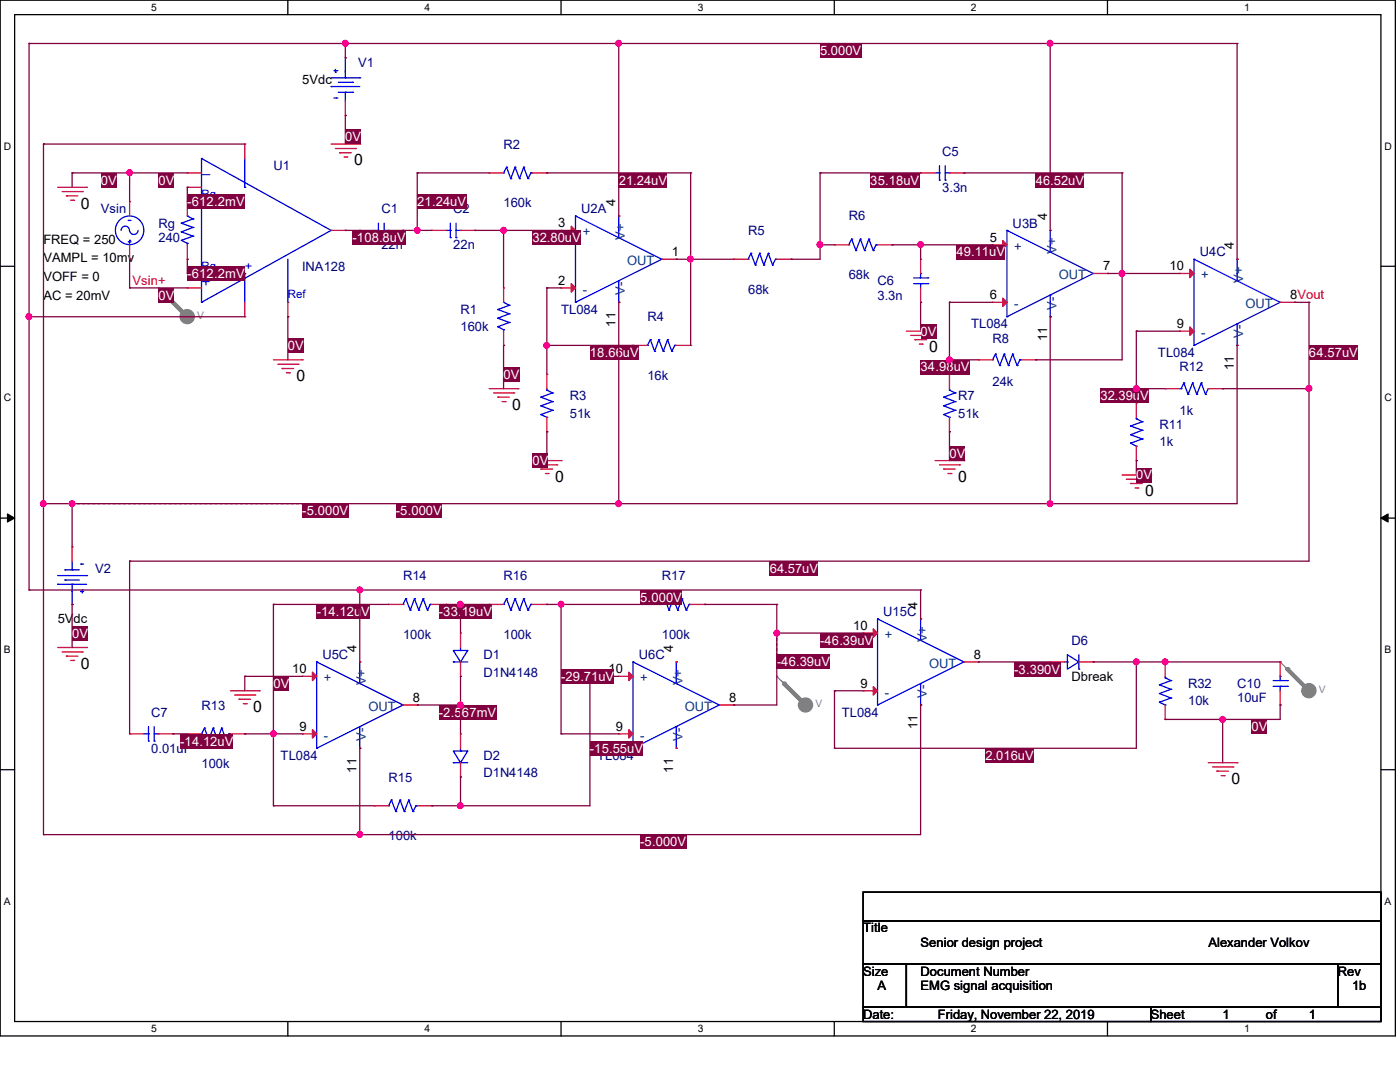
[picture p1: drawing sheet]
<svg xmlns="http://www.w3.org/2000/svg" width="279mm" height="216mm" viewBox="0 0 279 216" stroke-linecap="round" stroke-linejoin="round" font-family="sans-serif">
<path d="M0 0h278.5v206.7h-278.5zM2.9 2.9h272.7v200.9h-272.7z" fill="none" stroke="#000" stroke-width=".25"/>
<g fill="#fff">
<path d="M30.2 .3h1.1v2.3h-1.1z"/>
<path d="M30.2 204.1h1.1v2.3h-1.1z"/>
</g>
<path d="M57.4 0v2.9M57.4 203.8v2.9" fill="none" stroke="#000" stroke-width=".25"/>
<g fill="#fff">
<path d="M84.7 .3h1.1v2.3h-1.1z"/>
<path d="M84.7 204.1h1.1v2.3h-1.1z"/>
</g>
<path d="M112 0v2.9M112 203.8v2.9" fill="none" stroke="#000" stroke-width=".25"/>
<g fill="#fff">
<path d="M139.2 .3h1.1v2.3h-1.1z"/>
<path d="M139.2 204.1h1.1v2.3h-1.1z"/>
</g>
<path d="M166.5 0v2.9M166.5 203.8v2.9" fill="none" stroke="#000" stroke-width=".25"/>
<g fill="#fff">
<path d="M193.8 .3h1.1v2.3h-1.1z"/>
<path d="M193.8 204.1h1.1v2.3h-1.1z"/>
</g>
<path d="M221 0v2.9M221 203.8v2.9" fill="none" stroke="#000" stroke-width=".25"/>
<g fill="#fff">
<path d="M248.3 .3h1.1v2.3h-1.1z"/>
<path d="M248.3 204.1h1.1v2.3h-1.1z"/>
<path d="M.8 28h1.4v2.3h-1.4z"/>
<path d="M276.3 28h1.4v2.3h-1.4z"/>
<path d="M.8 78.2h1.4v2.3h-1.4z"/>
<path d="M276.3 78.2h1.4v2.3h-1.4z"/>
</g>
<path d="M0 53.1h2.9M275.6 53.1h2.9" fill="none" stroke="#000" stroke-width=".25"/>
<g fill="#fff">
<path d="M.8 128.5h1.3v2.2h-1.3z"/>
<path d="M276.3 128.5h1.3v2.2h-1.3z"/>
</g>
<path d="M0 103.4h2.9M275.6 103.4h2.9" fill="none" stroke="#000" stroke-width=".25"/>
<path d="M1.5 102.5l1.4 .9-1.4 .8zM275.6 103.4l1.4-.9v1.7z" fill="#000" stroke="#000" stroke-width=".2"/>
<g fill="#fff">
<path d="M.8 178.7h1.3v2.2h-1.3z"/>
<path d="M276.3 178.7h1.3v2.2h-1.3z"/>
</g>
<path d="M0 153.6h2.9M275.6 153.6h2.9M172.3 178h103.3v5.7h-103.3zM172.3 183.7h103.3v8.7h-103.3zM172.3 192.4h8.6v8.6h-8.6zM180.9 192.4h86.1v8.6h-86.1zM267 192.4h8.6v8.6h-8.6zM172.3 201h57.4v2.8h-57.4zM229.7 201h45.9v2.8h-45.9z" fill="none" stroke="#000" stroke-width=".25"/>
<g fill="none" stroke="#f00" stroke-width=".25">
<path d="M11.5 37.4h5.8M12.4 38.2h4M13.3 39.1h.1M13.3 39.1h2.2M14.1 40h.6M14.7 40h.1M16.4 38.2h.1M17.3 37.4h.1M66.1 28.7h5.7M66.9 29.6h4.1M67.8 30.5h.1M67.8 30.5h2.3"/>
<path d="M68.7 31.3h.5M69.2 31.3h.1M71 29.6h.1M71.8 28.7h.1M54.6 71.8h5.7M55.5 72.7h4M56.3 73.5h.1M56.3 73.5h2.3M57.1 74.4h.6M57.7 74.4h.1M59.5 72.7h.1M60.3 71.8h.1"/>
<path d="M97.6 77.6h5.8M98.5 78.4h4M99.4 79.2h.1M99.4 79.2h2.2M102.5 78.4h.1M103.4 77.6h.1M180.9 66.1h5.7M181.7 66.9h4.1M182.6 67.8h.1M182.6 67.8h2.3M183.5 68.7h.5M184 68.7h.1"/>
<path d="M185.8 66.9h.1M186.6 66.1h.1M100.2 80.1h.6M100.8 80.1h.1M106.3 91.9h5.7M107.1 92.8h4M107.9 93.6h.1M107.9 93.6h2.4M108.8 94.5h.6M109.4 94.5h.1M111.1 92.8h.1M112 91.9h.1"/>
<path d="M186.6 91.9h5.8M187.5 92.8h4M188.3 93.6h.1M188.3 93.6h2.3M189.2 94.5h.6M189.8 94.5h.1M191.5 92.8h.1M192.4 91.9h.1M223.9 94.8h5.8M224.8 95.6h4M225.6 96.5h.1M225.6 96.5h2.4"/>
<path d="M226.5 97.4h.6M227.1 97.4h.1M228.8 95.6h.1M229.7 94.8h.1M11.5 129.2h5.8M12.4 130.1h4M13.3 130.9h.1M13.3 130.9h2.2M14.1 131.8h.6M14.7 131.8h.1M16.4 130.1h.1M17.3 129.2h.1"/>
<path d="M46 137.8h5.7M46.8 138.7h4M47.7 139.5h.1M47.7 139.5h2.3M50.8 138.7h.1M51.7 137.8h.1M48.6 140.4h.5M49.1 140.4h.1M241.1 152.2h5.8M242 153h4M242.9 153.9h.1M242.9 153.9h2.3"/>
<path d="M243.7 154.8h.6M244.3 154.8h.1M246 153h.1M246.9 152.2h.1"/>
</g>
<circle cx="160.8" cy="140.7" r="1.41" fill="#808080" stroke="#808080" stroke-width=".25"/>
<path d="M155 135h.1M155 135l5.8 5.7" fill="none" stroke="#808080" stroke-width=".25"/>
<path d="M156.5 136.4l4.3 4.3" fill="none" stroke="#808080" stroke-width=".85"/>
<circle cx="156.5" cy="136.4" r=".42" fill="#808080"/>
<circle cx="37.4" cy="63.2" r="1.41" fill="#808080" stroke="#808080" stroke-width=".25"/>
<path d="M31.6 57.4h.1M31.6 57.4l5.8 5.8" fill="none" stroke="#808080" stroke-width=".25"/>
<path d="M33.1 58.9l4.3 4.3" fill="none" stroke="#808080" stroke-width=".85"/>
<circle cx="33.1" cy="58.9" r=".42" fill="#808080"/>
<circle cx="261.2" cy="137.8" r="1.41" fill="#808080" stroke="#808080" stroke-width=".25"/>
<path d="M255.5 132.1h.1M255.5 132.1l5.7 5.7" fill="none" stroke="#808080" stroke-width=".25"/>
<path d="M256.9 133.5l4.3 4.3" fill="none" stroke="#808080" stroke-width=".85"/>
<circle cx="256.9" cy="133.5" r=".42" fill="#808080"/>
<g fill="none" stroke="#00f" stroke-width=".25">
<path d="M66.1 17.3h.1M66.1 17.3h5.7M66.1 15.5h5.7M66.6 14.1h.6M66.6 19.6h.6M66.9 14.4h.1M66.9 13.8v.6M67.2 14.1h.1M67.2 19.6h.1M67.5 16.4h2.9M67.5 18.4h2.9M68.9 15.5h.1"/>
<path d="M68.9 18.4h.1M68.9 11.5h.1M68.9 11.5v4M68.9 18.4v1.8M70.4 16.4h.1M70.4 18.4h.1M71.8 15.5h.1M40.2 31.6h.1M40.2 31.6v28.7M40.2 31.6l25.9 14.4M48.9 37.4h.1M48.9 31.6v5.8"/>
<path d="M100.5 34.5h.1M101.1 33.4h.1M101.1 33.4l.8 2.2M101.1 33.4l-.6 1.1M101.9 35.6h.1M102.8 33.4h.1M102.8 33.4l.9 2.2M102.8 33.4l-.9 2.2M103.7 35.6h.1M104.5 33.4h.1M104.5 33.4l.9 2.2M104.5 33.4l-.8 2.2"/>
<path d="M105.4 35.6h.1M106 34.5h.1M106 34.5l-.6 1.1M106 34.5h.3M186.6 34.5h.9M187.5 35.9h.1M187.5 34.5h.1M187.5 33.1v2.8M188.6 35.9h.1M188.6 34.5h.9M188.6 33.1v2.8M189.5 34.5h.1"/>
<path d="M25.6 44h.1M25.6 48.3h.1M25.6 44h.6M25.6 48.3h.6M25.9 48h.1M25.9 48v.6M27.6 46a.87 .87 0 0 1-.9 .8 .87 .87 0 0 1-.9-.8 .83 .83 0 0 0-.8-.9 .83 .83 0 0 0-.8 .9M36.2 48h.1M36.2 46.3h.1M36.2 44.5h.1M36.2 48l1.2 .6M36.2 46.3l2.3 .8"/>
<path d="M36.2 44.5l2.3 .9M37.4 43.1h.1M37.4 48.6h.1M37.4 43.1l1.1 .6M37.4 48.6v.3M38.5 47.1h.1M38.5 45.4h.1M38.5 43.7h.1M38.5 47.1l-2.3 .9M38.5 45.4l-2.3 .9M38.5 43.7l-2.3 .8M48.9 54.6h.1"/>
<path d="M48.9 54.6v5.7M57.4 51.7v8.6M66.1 46h.1M66.1 46l-25.9 14.3M74.7 46h.8M75.5 47.4h.1M75.5 46h.1M75.5 44.5v2.9M76.7 47.4h.1M76.7 46h.9M76.7 44.5v2.9M77.6 46h.1"/>
<path d="M89 46h.9M89.9 47.4h.1M89.9 46h.1M89.9 44.5v2.9M91 47.4h.1M91 44.5v2.9M91 46h.9M91.9 46h.1M114.9 43.1h.1M114.9 43.1l17.2 8.6M114.9 43.1v17.2M123.5 47.4h.1"/>
<path d="M123.5 56h.1M123.5 43.1h.1M123.5 43.1v4.3M123.5 56v4.3M132.1 51.7h.1M132.1 51.7l-17.2 8.6M149.3 51.7h.1M149.9 50.5h.1M149.9 50.5l.8 2.4M149.9 50.5l-.6 1.2M150.7 52.9h.1M151.6 50.5h.1"/>
<path d="M151.6 50.5l.8 2.4M151.6 50.5l-.9 2.4M152.4 52.9h.1M153.3 50.5h.1M153.3 50.5l.9 2.4M153.3 50.5l-.9 2.4M154.2 52.9h.1M154.8 51.7h.1M154.8 51.7l-.6 1.2M154.8 51.7h.2M169.4 48.9h.1M170 47.7h.1"/>
<path d="M170 47.7l.8 2.3M170 47.7l-.6 1.2M170.8 50h.1M171.7 47.7h.1M171.7 47.7l.9 2.3M171.7 47.7l-.9 2.3M172.6 50h.1M173.4 47.7h.1M173.4 47.7l.9 2.3M173.4 47.7l-.8 2.3M174.3 50h.1M174.8 48.9h.1"/>
<path d="M174.8 48.9l-.5 1.1M174.8 48.9h.3M182.3 56.6h2.9M182.3 55.5h2.9M183.7 54.6h.1M183.7 56.6h.1M183.7 54.6v.9M183.7 56.6v.8M185.2 56.6h.1M185.2 55.5h.1M201 46h.1M201 46l17.2 8.6"/>
<path d="M201 46v17.2M209.6 50.3h.1M209.6 58.9h.1M209.6 46h.1M209.6 46v4.3M209.6 58.9v4.3M218.2 54.6h.1M218.2 54.6l-17.2 8.6M238.3 51.7h.1M238.3 51.7l17.2 8.6M238.3 51.7v17.2M246.9 56h.1"/>
<path d="M246.9 51.7h.1M246.9 51.7v4.3M40.2 60.3h.1M57.4 60.3h.1M99.4 65.2h.1M99.4 63.5h.1M99.4 61.8h.1M99.4 65.2l1.1 .6M99.4 63.5l2.2 .8M99.4 61.8l2.2 .8M100.5 60.3h.1M100.5 65.8h.1"/>
<path d="M100.5 60.3l1.1 .6M100.5 65.8v.3M101.6 64.3h.1M101.6 62.6h.1M101.6 60.9h.1M101.6 64.3l-2.2 .9M101.6 62.6l-2.2 .9M101.6 60.9l-2.2 .9M107.9 79.2h.1M107.9 79.2l2.4 .9M109.1 77.9h.1M109.1 77.9l1.2 .5"/>
<path d="M109.1 77.6v.3M110.3 78.4h.1M110.3 78.4l-2.4 .8M114.9 60.3h.1M123.5 60.3h.1M129.2 68.9h.1M129.8 67.8h.1M129.8 67.8l.8 2.3M129.8 67.8l-.6 1.1M130.6 70.1h.1M131.5 67.8h.1M131.5 67.8l.9 2.3"/>
<path d="M131.5 67.8l-.9 2.3M132.4 70.1h.1M133.2 67.8h.1M133.2 67.8l.9 2.3M133.2 67.8l-.8 2.3M134.1 70.1h.1M134.7 68.9h.1M134.7 68.9l-.6 1.2M134.7 68.9h.3M188.3 79.2h.1M188.3 79.2l2.3 .9M189.5 77.9h.1"/>
<path d="M189.5 77.9l1.1 .5M189.5 77.6v.3M190.6 78.4h.1M190.6 78.4l-2.3 .8M198.1 71.8h.1M198.7 70.7h.1M198.7 70.7l.8 2.2M198.7 70.7l-.6 1.1M199.5 72.9h.1M200.4 70.7h.1M200.4 70.7l.9 2.2M200.4 70.7l-.9 2.2"/>
<path d="M201 63.2h.1M201.3 72.9h.1M202.1 70.7h.1M202.1 70.7l.9 2.2M202.1 70.7l-.8 2.2M203 72.9h.1M203.5 71.8h.1M203.5 71.8l-.5 1.1M203.5 71.8h.3M209.6 63.2h.1M235.4 77.6h.3M235.7 77.6h.1"/>
<path d="M236.3 76.4h.1M236.3 76.4l-.6 1.2M236.3 76.4l.8 2.3M237.1 78.7h.1M238 76.4h.1M238 76.4l-.9 2.3M238 76.4l.8 2.3M238.3 68.9h.1M238.8 78.7h.1M239.7 76.4h.1M239.7 76.4l-.9 2.3M239.7 76.4l.9 2.3"/>
<path d="M240.6 78.7h.1M241.1 77.6h.1M241.1 77.6l-.5 1.1M246.9 64.6h.1M246.9 68.9h.1M246.9 64.6v4.3M255.5 60.3h.1M255.5 60.3l-17.2 8.6M107.9 81h.1M107.9 82.7h.1M107.9 81l2.4 .9M107.9 82.7l1.2 .6"/>
<path d="M109.1 83.3h.1M110.3 80.1h.1M110.3 81.9h.1M110.3 80.1l-2.4 .9M110.3 81.9l-2.4 .8M188.3 81h.1M188.3 82.7h.1M188.3 81l2.3 .9M188.3 82.7l1.2 .6M189.5 83.3h.1M190.6 80.1h.1M190.6 81.9h.1"/>
<path d="M190.6 80.1l-2.3 .9M190.6 81.9l-2.3 .8M225.6 85h.1M225.6 86.7h.1M225.6 88.4h.1M225.6 85l2.4 .9M225.6 86.7l2.4 .9M225.6 88.4l1.2 .6M226.8 89h.1M226.8 83.6h.1M226.8 83.6l1.2 .6M226.8 83.3v.3"/>
<path d="M228 84.2h.1M228 85.9h.1M228 87.6h.1M228 84.2l-2.4 .8M228 85.9l-2.4 .8M228 87.6l-2.4 .8M11.5 116.6h.1M11.5 114.9h5.8M11.5 116.6h5.8M13 115.7h.1M13 113.7h.1M13 115.7h2.8"/>
<path d="M13 113.7h2.8M14.4 116.6h.1M14.4 113.7h.1M14.4 112v1.7M14.4 116.6v4M16.1 118h.1M16.1 112.6h.1M16.1 118h.6M16.1 112.6h.6M16.4 117.7h.1M16.4 117.7v.6M17.3 114.9h.1"/>
<path d="M81 119.5h.1M81 119.5l.9 2.3M81 119.5l-.6 1.1M82.7 119.5h.1M82.7 119.5l.9 2.3M82.7 119.5l-.8 2.3M84.5 119.5h.1M84.5 119.5l.8 2.3M84.5 119.5l-.9 2.3M101.1 119.5h.1M101.1 119.5l.8 2.3M101.1 119.5l-.6 1.1"/>
<path d="M102.8 119.5h.1M102.8 119.5l.9 2.3M102.8 119.5l-.9 2.3M104.5 119.5h.1M104.5 119.5l.9 2.3M104.5 119.5l-.8 2.3M132.7 119.5h.1M132.7 119.5l.8 2.3M132.7 119.5l-.6 1.1M134.4 119.5h.1M134.4 119.5l.9 2.3M134.4 119.5l-.9 2.3"/>
<path d="M136.1 119.5h.1M136.1 119.5l.8 2.3M136.1 119.5l-.8 2.3M14.4 120.6h.1M63.2 132.1h.1M63.2 132.1l17.2 8.6M63.2 132.1v17.2M71.8 136.4h.1M71.8 132.1h.1M71.8 132.1v4.3M80.4 120.6h.1M81.9 121.8h.1"/>
<path d="M83.6 121.8h.1M85.3 121.8h.1M85.9 120.6h.1M85.9 120.6l-.6 1.2M85.9 120.6h.2M90.5 129.8h2.8l-1.4 2.3zM90.5 132.1h.1M90.5 132.1h2.8M91.9 129.8h.1M91.9 129.2v.6M100.5 120.6h.1M101.9 121.8h.1"/>
<path d="M103.7 121.8h.1M105.4 121.8h.1M106 120.6h.1M106 120.6h.3M106 120.6l-.6 1.2M126.3 132.1h.1M126.3 132.1l17.3 8.6M126.3 132.1v17.2M132.1 120.6h.1M133.5 121.8h.1M135 136.4h.1M135 132.1h.1"/>
<path d="M135 132.1v4.3M135.3 121.8h.1M136.9 121.8h.1M137.5 120.6h.1M137.5 120.6h.3M137.5 120.6l-.6 1.2M175.1 123.5h.1M175.1 123.5l17.3 8.6M175.1 123.5v17.2M183.7 127.8h.1M183.7 136.4h.1M183.7 123.5h.1"/>
<path d="M183.7 123.5v4.3M183.7 136.4v4.3M192.4 132.1h.1M192.4 132.1l-17.3 8.6M212.4 132.1h.6M213 130.6l2.3 1.5-2.3 1.4zM213 132.1h.1M215.3 133.5h.1M215.3 130.6v2.9M231.4 136.7h.1M231.4 138.4h.1M231.4 136.7l2.3 .8"/>
<path d="M231.4 138.4l2.3 .9M232.5 135.3h.1M232.5 135.3l1.2 .5M232.5 135v.3M233.7 135.8h.1M233.7 137.5h.1M233.7 139.3h.1M233.7 135.8l-2.3 .9M233.7 137.5l-2.3 .9M233.7 139.3l-2.3 .8M254.1 136.9h2.8M254.1 135.8h2.8"/>
<path d="M255.5 135h.1M255.5 136.9h.1M255.5 135v.8M255.5 136.9v.9M256.9 136.9h.1M256.9 135.8h.1M28.7 146.4h.9M29.6 147.9h.1M29.6 146.4h.1M29.6 145v2.9M30.8 147.9h.1M30.8 145v2.9"/>
<path d="M30.8 146.4h.8M31.6 146.4h.1M40.2 146.4h.1M40.8 145.3h.1M40.8 145.3l.9 2.3M40.8 145.3l-.6 1.1M41.7 147.6h.1M42.5 145.3h.1M42.5 145.3l.9 2.3M42.5 145.3l-.8 2.3M43.4 147.6h.1M44.2 145.3h.1"/>
<path d="M44.2 145.3l.9 2.3M44.2 145.3l-.8 2.3M45.1 147.6h.1M45.7 146.4h.1M45.7 146.4h.3M45.7 146.4l-.6 1.2M63.2 149.3h.1M71.8 145h.1M71.8 149.3h.1M71.8 145v4.3M78.1 159.6h.1M78.1 159.6l.9 2.3"/>
<path d="M78.1 159.6l-.5 1.2M79.8 159.6h.1M79.8 159.6l.9 2.3M79.8 159.6l-.8 2.3M80.4 140.7h.1M80.4 140.7l-17.2 8.6M81.6 159.6h.1M81.6 159.6l.8 2.3M81.6 159.6l-.9 2.3M90.5 149.9h2.8l-1.4 2.3zM90.5 152.2h.1M90.5 152.2h2.8"/>
<path d="M91.9 149.9h.1M91.9 149.3v.6M126.3 149.3h.1M135 145h.1M135 149.3h.1M135 145v4.3M143.6 140.7h.1M143.6 140.7l-17.3 8.6M175.1 140.7h.1M183.7 140.7h.1M231.4 140.1h.1M231.4 140.1l1.1 .6"/>
<path d="M232.5 140.7h.1M77.6 160.8h.1M79 161.9h.1M80.7 161.9h.1M82.4 161.9h.1M83 160.8h.1M83 160.8l-.6 1.1M83 160.8h.3"/>
<circle cx="25.9" cy="45.9" r="2.85"/>
</g>
<g fill="none" stroke="#f00" stroke-width=".25">
<path d="M68.9 11.5h.1M37.4 34.5h.1M37.4 37.4h.1M37.4 34.5h2.8M37.4 37.4h2.8M48.9 28.7h.1M48.9 28.7v2.9M68.9 23h.1M68.9 20.2v2.8M97.6 34.5h.1M97.6 34.5h2.9M106.3 34.5h2.8"/>
<path d="M109.1 34.5h.1M183.7 34.5h.1M183.7 34.5h2.9M189.5 34.5h2.9M192.4 34.5h.1M25.9 51.7h.1M25.9 40.2h.1M25.9 40.2v2.9M25.9 48.9v2.8M37.4 40.2h.1M37.4 51.7h.1M37.4 57.4h.1"/>
<path d="M37.4 54.6h.1M37.4 54.6h2.8M37.4 40.2v2.9M37.4 48.9v2.8M37.4 57.4h2.8M66.1 46h2.8M68.9 46h.1M71.8 46h.1M71.8 46h2.9M77.6 46h2.8M80.4 46h.1M86.1 46h.1"/>
<path d="M86.1 46h2.9M91.9 46h2.9M94.8 46h.1M100.5 57.4h.1M100.5 57.4v2.9M112 46h.1M112 57.4h.1M112 46h2.9M112 57.4h2.9M123.5 43.1h.1M132.1 51.7h2.9M135 51.7h.1"/>
<path d="M146.4 51.7h.1M146.4 51.7h2.9M155 51.7h2.9M157.9 51.7h.1M166.5 48.9h.1M166.5 48.9h2.9M175.1 48.9h2.9M178 48.9h.1M183.7 51.7h.1M183.7 51.7v2.9M183.7 57.4v2.9M198.1 48.9h.1"/>
<path d="M198.1 48.9h2.9M209.6 46h.1M218.2 54.6h2.9M221.1 54.6h.1M235.4 54.6h.1M235.4 54.6h2.9M246.9 51.7h.1M48.9 63.2h.1M48.9 60.3v2.9M57.4 63.2h.1M57.4 60.3v2.9M100.5 68.9h.1"/>
<path d="M100.5 66.1v2.8M109.1 74.7h.1M109.1 74.7v2.9M123.5 60.3h.1M126.3 68.9h.1M126.3 68.9h2.9M135 68.9h2.8M137.8 68.9h.1M183.7 60.3h.1M189.5 74.7h.1M189.5 74.7v2.9M195.2 71.8h.1"/>
<path d="M195.2 71.8h2.9M198.1 60.3h.1M198.1 60.3h2.9M203.8 71.8h2.9M206.7 71.8h.1M209.6 63.2h.1M232.5 77.6h.1M232.5 77.6h2.9M235.4 66.1h.1M235.4 66.1h2.9M241.1 77.6h2.9M244 77.6h.1"/>
<path d="M246.9 68.9h.1M255.5 60.3h2.9M258.4 60.3h.1M109.1 86.1h.1M109.1 83.3v2.8M189.5 86.1h.1M189.5 83.3v2.8M226.8 91.9h.1M226.8 80.4h.1M226.8 80.4v2.9M226.8 89v2.9M14.4 109.1h.1"/>
<path d="M14.4 109.1v2.9M14.4 120.6h.1M60.3 135h.1M60.3 135h2.9M71.8 132.1h.1M77.6 120.6h.1M77.6 120.6h2.8M86.1 120.6h2.9M89 120.6h.1M91.9 126.3h.1M91.9 135h.1M91.9 126.3v2.9"/>
<path d="M91.9 132.1v2.9M97.6 120.6h.1M97.6 120.6h2.9M106.3 120.6h2.8M109.1 120.6h.1M123.5 135h.1M123.5 135h2.8M129.2 120.6h.1M129.2 120.6h2.9M135 132.1h.1M137.8 120.6h2.9M140.7 120.6h.1"/>
<path d="M172.3 126.3h.1M172.3 137.8h.1M172.3 126.3h2.8M172.3 137.8h2.8M183.7 123.5h.1M192.4 132.1h2.8M195.2 132.1h.1M209.6 132.1h.1M209.6 132.1h2.8M215.3 132.1h2.9M218.2 132.1h.1M232.5 132.1h.1"/>
<path d="M232.5 132.1v2.9M255.5 132.1h.1M255.5 132.1v2.9M255.5 137.8v2.9M25.9 146.4h.1M25.9 146.4h2.8M31.6 146.4h2.9M34.5 146.4h.1M37.4 146.4h.1M37.4 146.4h2.8M46 146.4h2.9M48.9 146.4h.1"/>
<path d="M60.3 146.4h.1M60.3 146.4h2.9M71.8 149.3h.1M80.4 140.7h2.9M83.3 140.7h.1M91.9 146.4h.1M91.9 155h.1M91.9 146.4v2.9M91.9 152.2v2.8M123.5 146.4h.1M123.5 146.4h2.8M135 149.3h.1"/>
<path d="M143.6 140.7h2.8M146.4 140.7h.1M183.7 140.7h.1M232.5 143.6h.1M232.5 140.7v2.9M255.5 140.7h.1M74.7 160.8h.1M74.7 160.8h2.9M83.3 160.8h2.8M86.1 160.8h.1"/>
</g>
<g fill="#f00" stroke="#f00" stroke-width=".25">
<path d="M174.3 125.5l.8 .8-.8 .9z"/>
<path d="M174.3 137l.8 .8-.8 .9z"/>
<path d="M200.1 48l.9 .9-.9 .8z"/>
<path d="M200.1 59.5l.9 .8-.9 .9z"/>
<path d="M125.5 134.1l.8 .9-.8 .8z"/>
<path d="M125.5 145.6l.8 .8-.8 .9z"/>
<path d="M237.4 53.7l.9 .9-.9 .8z"/>
<path d="M237.4 65.2l.9 .9-.9 .8z"/>
<path d="M114 45.1l.9 .9-.9 .8z"/>
<path d="M114 56.6l.9 .8-.9 .9z"/>
<path d="M62.4 134.1l.8 .9-.8 .8z"/>
<path d="M62.4 145.6l.8 .8-.8 .9z"/>
</g>
<path d="M83.3 34.5h.1M83.3 34.5v11.5h-2.9M83.3 34.5h14.3M80.4 46h.1M94.8 46h.1M94.8 46h5.7" fill="none" stroke="#800040" stroke-width=".25"/>
<circle cx="83.3" cy="46" r=".56" fill="#f0f" stroke="#f0f" stroke-width=".25"/>
<g fill="#800040">
<path d="M83.3 38.8h3.7v2.9h-3.7z"/>
<path d="M87 38.8h6v2.9h-6z"/>
</g>
<path d="M163.7 34.5h.1M163.7 34.5v14.4M163.7 34.5h20M83.3 46h.1M83.3 46h2.8M157.9 51.7h.1M157.9 51.7h5.8M178 48.9h.1M178 48.9h5.7" fill="none" stroke="#800040" stroke-width=".25"/>
<circle cx="183.7" cy="48.8" r=".56" fill="#f0f" stroke="#f0f" stroke-width=".25"/>
<g fill="#800040">
<path d="M173.7 34.5h3.7v2.9h-3.7z"/>
<path d="M177.4 34.5h6.1v2.9h-6.1z"/>
</g>
<path d="M163.7 48.9h.1M163.7 48.9h2.8M221.1 54.6h.1M221.1 54.6h2.8M223.9 54.6h.1M223.9 54.6v17.2M189.5 60.3h.1M189.5 71.8h.1M189.5 60.3h8.6M189.5 60.3v11.5M189.5 71.8h5.7" fill="none" stroke="#800040" stroke-width=".25"/>
<circle cx="189.5" cy="71.8" r=".56" fill="#f0f" stroke="#f0f" stroke-width=".25"/>
<g fill="#800040">
<path d="M183.7 71.8h3.8v2.9h-3.8z"/>
<path d="M187.5 71.8h6v2.9h-6z"/>
</g>
<path d="M109.1 34.5h.1M109.1 34.5h28.7M189.5 71.8h.1M189.5 71.8v2.9" fill="none" stroke="#800040" stroke-width=".25"/>
<path d="M123.5 34.5h9.6v2.9h-9.6z" fill="#800040"/>
<path d="M137.8 34.5h.1M137.8 34.5v34.4M109.1 57.4h.1M109.1 57.4v11.5M135 51.7h.1M135 51.7h2.8M137.8 51.7h.1M109.1 68.9h.1M109.1 68.9h17.2" fill="none" stroke="#800040" stroke-width=".25"/>
<g fill="#800040">
<path d="M117.7 68.9h3.8v2.9h-3.8z"/>
<path d="M121.5 68.9h6v2.9h-6z"/>
</g>
<path d="M100.5 46h.1M100.5 46v11.4M100.5 46h11.5M109.1 68.9h.1M109.1 68.9v5.8" fill="none" stroke="#800040" stroke-width=".25"/>
<g fill="#f0f" stroke="#f0f" stroke-width=".25">
<circle cx="109.1" cy="68.9" r=".56"/>
<circle cx="100.5" cy="46" r=".56"/>
</g>
<path d="M106.3 46h9.6v2.9h-9.6z" fill="#800040"/>
<path d="M192.4 34.5h.1M192.4 34.5h31.5" fill="none" stroke="#800040" stroke-width=".25"/>
<path d="M206.7 34.5h9.7v2.9h-9.7z" fill="#800040"/>
<path d="M223.9 34.5h.1M223.9 34.5v20.1M183.7 48.9h.1M183.7 48.9v2.8M183.7 48.9h14.4" fill="none" stroke="#800040" stroke-width=".25"/>
<circle cx="223.9" cy="54.6" r=".56" fill="#f0f" stroke="#f0f" stroke-width=".25"/>
<path d="M190.9 48.9h9.7v2.8h-9.7z" fill="#800040"/>
<path d="M183.7 60.3h.1M183.7 60.3v5.8" fill="none" stroke="#800040" stroke-width=".25"/>
<path d="M183.7 64.6h3.2v2.9h-3.2z" fill="#800040"/>
<path d="M261.2 60.3h.1M261.2 60.3v17.3" fill="none" stroke="#800040" stroke-width=".25"/>
<g fill="#800040">
<path d="M261.2 68.9h3.8v2.9h-3.8z"/>
<path d="M265 68.9h6v2.9h-6z"/>
</g>
<path d="M226.8 77.6h.1M226.8 77.6h5.7" fill="none" stroke="#800040" stroke-width=".25"/>
<path d="M219.6 77.6h9.7v2.8h-9.7z" fill="#800040"/>
<path d="M226.8 66.1h.1M226.8 66.1h8.6M226.8 66.1v11.5M109.1 86.1h.1M109.1 86.1v5.8" fill="none" stroke="#800040" stroke-width=".25"/>
<path d="M106.3 90.5h3.1v2.8h-3.1z" fill="#800040"/>
<path d="M100.5 68.9h.1M100.5 68.9v8.7" fill="none" stroke="#800040" stroke-width=".25"/>
<path d="M100.5 73.2h3.2v2.9h-3.2z" fill="#800040"/>
<path d="M189.5 86.1h.1M189.5 86.1v5.8" fill="none" stroke="#800040" stroke-width=".25"/>
<path d="M189.5 89h3.2v2.9h-3.2z" fill="#800040"/>
<path d="M226.8 91.9h.1M226.8 91.9v2.9" fill="none" stroke="#800040" stroke-width=".25"/>
<path d="M226.8 93.3h3.2v2.9h-3.2z" fill="#800040"/>
<path d="M68.9 46h.1M68.9 46h2.9" fill="none" stroke="#800040" stroke-width=".25"/>
<g fill="#800040">
<path d="M70.4 46h3.8v2.9h-3.8z"/>
<path d="M74.2 46h6.8v2.9h-6.8z"/>
</g>
<path d="M5.8 8.7h.1M5.8 8.7h63.1M123.5 8.7h.1M123.5 8.7h86.1M123.5 8.7v34.4" fill="none" stroke="#800040" stroke-width=".25"/>
<g fill="#f0f" stroke="#f0f" stroke-width=".25">
<circle cx="209.5" cy="8.6" r=".56"/>
<circle cx="123.4" cy="8.6" r=".56"/>
</g>
<path d="M163.7 8.7h8.2v2.9h-8.2z" fill="#800040"/>
<path d="M209.6 8.7h.1M209.6 8.7v37.3M209.6 8.7h37.3M246.9 8.7h.1M246.9 8.7v43M8.7 100.5h.1M8.7 100.5h5.7" fill="none" stroke="#800040" stroke-width=".25"/>
<g fill="#800040">
<path d="M60.3 100.5h3.2v2.9h-3.2z"/>
<path d="M63.5 100.5h6v2.9h-6z"/>
</g>
<path d="M14.4 100.5h45.9M60.3 100.5h.1" fill="none" stroke="#800040" stroke-width=".25" stroke-dasharray=".5"/>
<g fill="none" stroke="#800040" stroke-width=".25">
<path d="M68.9 8.7h.1M68.9 8.7v2.8M68.9 8.7h54.6M68.9 23h.1M68.9 23v5.7M109.1 57.4h.1M109.1 57.4h2.9M137.8 51.7h.1M137.8 51.7h8.6M223.9 54.6h.1M223.9 54.6h11.5M123.5 60.3h.1"/>
<path d="M123.5 60.3v40.2M206.7 71.8h.1M206.7 71.8h17.2M226.8 77.6h.1M226.8 77.6v2.8M244 77.6h.1M244 77.6h17.2M246.9 68.9h.1M246.9 68.9v31.6M258.4 60.3h.1M258.4 60.3h2.8M123.5 100.5h.1"/>
<path d="M123.5 100.5h86.1"/>
</g>
<g fill="#f0f" stroke="#f0f" stroke-width=".25">
<circle cx="209.5" cy="100.5" r=".56"/>
<circle cx="123.4" cy="100.5" r=".56"/>
<circle cx="137.8" cy="51.7" r=".56"/>
<circle cx="226.8" cy="77.5" r=".56"/>
<circle cx="68.9" cy="8.6" r=".56"/>
</g>
<path d="M68.9 25.9h3.2v2.8h-3.2z" fill="#800040"/>
<path d="M37.4 37.4h.1M37.4 37.4v2.8" fill="none" stroke="#800040" stroke-width=".25"/>
<g fill="#800040">
<path d="M37.4 38.8h7.6v2.9h-7.6z"/>
<path d="M45 38.8h3.9v2.9h-3.9z"/>
</g>
<path d="M37.4 51.7h.1M37.4 51.7v2.9" fill="none" stroke="#800040" stroke-width=".25"/>
<g fill="#800040">
<path d="M37.4 53.2h7.6v2.8h-7.6z"/>
<path d="M45 53.2h3.9v2.8h-3.9z"/>
</g>
<path d="M25.9 34.5h.1M25.9 34.5v5.7M25.9 34.5h11.5" fill="none" stroke="#800040" stroke-width=".25"/>
<circle cx="25.9" cy="34.5" r=".56" fill="#f0f" stroke="#f0f" stroke-width=".25"/>
<path d="M31.6 34.5h3.2v2.9h-3.2z" fill="#800040"/>
<path d="M25.9 51.7h.1M25.9 57.4h.1M25.9 51.7v5.7M25.9 57.4h11.5" fill="none" stroke="#800040" stroke-width=".25"/>
<path d="M31.6 57.4h3.2v2.9h-3.2z" fill="#800040"/>
<path d="M5.8 8.7h.1M5.8 8.7v54.5M8.7 28.7h.1M8.7 28.7h40.2M8.7 28.7v71.8M14.4 34.5h.1M14.4 34.5h11.5M5.8 63.2h.1M5.8 63.2h43.1" fill="none" stroke="#800040" stroke-width=".25"/>
<path d="M20.2 34.5h3.1v2.9h-3.1z" fill="#800040"/>
<path d="M14.4 34.5h.1M14.4 34.5v2.9M57.4 63.2h.1M57.4 63.2v8.6M209.6 63.2h.1M209.6 63.2v37.3M209.6 100.5h.1M209.6 100.5h37.3" fill="none" stroke="#800040" stroke-width=".25"/>
<path d="M57.4 67.5h3.2v2.9h-3.2z" fill="#800040"/>
<path d="M163.7 48.9h.1M163.7 48.9v2.8M91.9 135h.1M91.9 135v5.7h-8.6M48.9 146.4h.1M48.9 146.4h5.7M83.3 140.7h.1" fill="none" stroke="#800040" stroke-width=".25"/>
<circle cx="163.6" cy="48.8" r=".56" fill="#f0f" stroke="#f0f" stroke-width=".25"/>
<g fill="#800040">
<path d="M87.6 140.7h7.6v2.9h-7.6z"/>
<path d="M95.2 140.7h3.9v2.9h-3.9z"/>
</g>
<path d="M89 120.6h.1M89 120.6h2.9M91.9 140.7h.1M91.9 140.7v5.7" fill="none" stroke="#800040" stroke-width=".25"/>
<circle cx="91.9" cy="140.7" r=".56" fill="#f0f" stroke="#f0f" stroke-width=".25"/>
<g fill="#800040">
<path d="M87.6 120.6h3.8v2.9h-3.8z"/>
<path d="M91.4 120.6h6.8v2.9h-6.8z"/>
</g>
<path d="M54.6 120.6h.1M54.6 120.6h23M91.9 120.6h.1M91.9 120.6v5.7M54.6 146.4h.1M54.6 146.4v14.4M54.6 146.4h5.7M91.9 155h.1M91.9 155v5.8h-5.8M54.6 160.8h.1M54.6 160.8h20.1M86.1 160.8h.1" fill="none" stroke="#800040" stroke-width=".25"/>
<g fill="#f0f" stroke="#f0f" stroke-width=".25">
<circle cx="91.9" cy="160.8" r=".56"/>
<circle cx="54.6" cy="146.4" r=".56"/>
</g>
<g fill="#800040">
<path d="M63.2 120.6h3.9v2.9h-3.9z"/>
<path d="M67.1 120.6h6.7v2.9h-6.7z"/>
</g>
<path d="M54.6 120.6h.1M54.6 120.6v25.8M117.7 135h.1M117.7 135v25.8h-25.8M91.9 160.8h.1" fill="none" stroke="#800040" stroke-width=".25"/>
<g fill="#800040">
<path d="M117.7 147.9h3.9v2.8h-3.9z"/>
<path d="M121.6 147.9h6.8v2.8h-6.8z"/>
</g>
<path d="M91.9 120.6h.1M91.9 120.6h5.7M109.1 120.6h.1M109.1 120.6h2.9M112 120.6h.1M112 120.6v25.8M117.7 135h.1M117.7 135h5.8" fill="none" stroke="#800040" stroke-width=".25"/>
<g fill="#f0f" stroke="#f0f" stroke-width=".25">
<circle cx="91.9" cy="120.6" r=".56"/>
<circle cx="112" cy="120.6" r=".56"/>
</g>
<g fill="#800040">
<path d="M112 133.5h3.8v2.9h-3.8z"/>
<path d="M115.8 133.5h6.8v2.9h-6.8z"/>
</g>
<path d="M112 120.6h.1M112 120.6h17.2M140.7 120.6h.1M140.7 120.6h14.3M155 120.6h.1M155 120.6v5.7M112 146.4h.1M112 146.4h11.5" fill="none" stroke="#800040" stroke-width=".25"/>
<g fill="#800040">
<path d="M155 130.6h3.9v2.9h-3.9z"/>
<path d="M158.9 130.6h6.8v2.9h-6.8z"/>
</g>
<path d="M155 126.3v4.3M155 130.6h.1" fill="none" stroke="#800040" stroke-width=".25" stroke-dasharray=".5"/>
<path d="M25.9 112h.1M25.9 112h235.3M146.4 140.7h.1M146.4 140.7h8.6" fill="none" stroke="#800040" stroke-width=".25"/>
<path d="M153.6 112h9.7v2.9h-9.7z" fill="#800040"/>
<path d="M48.9 135h.1M48.9 135h11.4" fill="none" stroke="#800040" stroke-width=".25"/>
<path d="M54.6 135h3.1v2.8h-3.1z" fill="#800040"/>
<g fill="none" stroke="#800040" stroke-width=".25">
<path d="M5.8 63.2h.1M5.8 63.2v54.5M5.8 117.7h.1M5.8 117.7h66M8.7 100.5h.1M8.7 100.5v66M71.8 117.7h.1M71.8 117.7v14.4M48.9 135h.1M48.9 135v2.8M34.5 146.4h.1M34.5 146.4h2.9"/>
<path d="M71.8 149.3h.1M71.8 149.3v17.2h-63.1M8.7 166.5h.1"/>
</g>
<g fill="#f0f" stroke="#f0f" stroke-width=".25">
<circle cx="5.7" cy="63.2" r=".56"/>
<circle cx="8.6" cy="100.5" r=".56"/>
</g>
<g fill="#800040">
<path d="M35.9 146.4h3.9v2.9h-3.9z"/>
<path d="M39.8 146.4h6.8v2.9h-6.8z"/>
</g>
<path d="M261.2 77.6h.1M261.2 77.6v34.4M14.4 100.5h.1M14.4 100.5v8.6M14.4 100.5h109.1M25.9 112h.1M25.9 112v34.4" fill="none" stroke="#800040" stroke-width=".25"/>
<g fill="#f0f" stroke="#f0f" stroke-width=".25">
<circle cx="261.2" cy="77.5" r=".56"/>
<circle cx="14.4" cy="100.5" r=".56"/>
</g>
<g fill="#800040">
<path d="M79 100.5h3.1v2.9h-3.1z"/>
<path d="M82.1 100.5h6.1v2.9h-6.1z"/>
</g>
<path d="M14.4 120.6h.1M14.4 120.6v8.6" fill="none" stroke="#800040" stroke-width=".25"/>
<path d="M14.4 124.9h3.2v2.9h-3.2z" fill="#800040"/>
<path d="M71.8 117.7h.1M71.8 117.7h111.9" fill="none" stroke="#800040" stroke-width=".25"/>
<circle cx="71.8" cy="117.7" r=".56" fill="#f0f" stroke="#f0f" stroke-width=".25"/>
<g fill="#800040">
<path d="M127.8 117.7h3.7v2.9h-3.7z"/>
<path d="M131.5 117.7h4.6v2.9h-4.6z"/>
</g>
<path d="M183.7 117.7h.1M183.7 117.7v5.8M71.8 166.5h.1M71.8 166.5h111.9" fill="none" stroke="#800040" stroke-width=".25"/>
<circle cx="71.8" cy="166.5" r=".56" fill="#f0f" stroke="#f0f" stroke-width=".25"/>
<g fill="#800040">
<path d="M127.8 166.5h3.1v2.9h-3.1z"/>
<path d="M130.9 166.5h6v2.9h-6z"/>
</g>
<path d="M195.2 132.1h.1M195.2 132.1h14.4M183.7 140.7h.1M183.7 140.7v25.8" fill="none" stroke="#800040" stroke-width=".25"/>
<g fill="#800040">
<path d="M202.4 132.1h3.1v2.9h-3.1z"/>
<path d="M205.5 132.1h6.1v2.9h-6.1z"/>
</g>
<path d="M218.2 132.1h.1M218.2 132.1h8.6M232.5 132.1h.1M232.5 132.1h23M232.5 143.6h.1M244 143.6h.1M244 143.6v8.6M255.5 140.7h.1M255.5 140.7v2.9h-23" fill="none" stroke="#800040" stroke-width=".25"/>
<g fill="#f0f" stroke="#f0f" stroke-width=".25">
<circle cx="226.8" cy="132.1" r=".56"/>
<circle cx="232.5" cy="132.1" r=".56"/>
<circle cx="244" cy="143.6" r=".56"/>
</g>
<path d="M249.8 143.6h3.1v2.8h-3.1z" fill="#800040"/>
<path d="M226.8 132.1h.1M226.8 132.1v17.2h-60.3M226.8 132.1h5.7M166.5 149.3h.1" fill="none" stroke="#800040" stroke-width=".25"/>
<path d="M196.7 149.3h9.6v2.9h-9.6z" fill="#800040"/>
<path d="M155 126.3h.1M155 126.3h17.3M166.5 137.8h.1M166.5 137.8v11.5M166.5 137.8h5.8" fill="none" stroke="#800040" stroke-width=".25"/>
<g fill="#800040">
<path d="M163.7 126.3h3.8v2.9h-3.8z"/>
<path d="M167.5 126.3h6.8v2.9h-6.8z"/>
</g>
<path d="M155 126.3h.1M155 126.3v14.4" fill="none" stroke="#800040" stroke-width=".25"/>
<g fill="#f0f" stroke="#f0f" stroke-width=".25">
<circle cx="155" cy="126.3" r=".56"/>
<circle cx="83.3" cy="46" r=".56"/>
<circle cx="183.7" cy="48.8" r=".56"/>
<circle cx="189.5" cy="71.8" r=".56"/>
<circle cx="109.1" cy="68.9" r=".56"/>
<circle cx="100.5" cy="46" r=".56"/>
<circle cx="223.9" cy="54.6" r=".56"/>
<circle cx="209.5" cy="8.6" r=".56"/>
<circle cx="123.4" cy="8.6" r=".56"/>
<circle cx="209.5" cy="100.5" r=".56"/>
<circle cx="123.4" cy="100.5" r=".56"/>
<circle cx="137.8" cy="51.7" r=".56"/>
<circle cx="226.8" cy="77.5" r=".56"/>
<circle cx="68.9" cy="8.6" r=".56"/>
<circle cx="25.9" cy="34.5" r=".56"/>
<circle cx="163.6" cy="48.8" r=".56"/>
<circle cx="91.9" cy="140.7" r=".56"/>
<circle cx="91.9" cy="160.8" r=".56"/>
<circle cx="54.6" cy="146.4" r=".56"/>
<circle cx="91.9" cy="120.6" r=".56"/>
<circle cx="112" cy="120.6" r=".56"/>
<circle cx="5.7" cy="63.2" r=".56"/>
<circle cx="8.6" cy="100.5" r=".56"/>
<circle cx="261.2" cy="77.5" r=".56"/>
<circle cx="14.4" cy="100.5" r=".56"/>
<circle cx="71.8" cy="117.7" r=".56"/>
<circle cx="71.8" cy="166.5" r=".56"/>
<circle cx="226.8" cy="132.1" r=".56"/>
<circle cx="232.5" cy="132.1" r=".56"/>
<circle cx="244" cy="143.6" r=".56"/>
</g>
<g font-size="3.1" fill="#00f">
<text x="40.2" y="34.4">_</text>
<text x="40.2" y="57.4">+</text>
</g>
<g font-size="3.1">
<text x="70.7" y="33">0</text>
<text x="16.1" y="41.6">0</text>
<text x="185.5" y="70.3">0</text>
<text x="59.2" y="76">0</text>
<text x="102.2" y="81.8">0</text>
<text x="110.8" y="96.1">0</text>
<text x="191.2" y="96.1">0</text>
<text x="228.5" y="99">0</text>
<text x="16.1" y="133.4">0</text>
<text x="50.5" y="142.1">0</text>
<text x="245.7" y="156.4">0</text>
</g>
<g font-size="2.6" fill="#fff">
<text x="163.7" y="11">5.000V</text>
<text x="68.9" y="28.2">0V</text>
<text x="20.2" y="36.8">0V</text>
<text x="31.6" y="36.8">0V</text>
<text x="37.4" y="41.1">-612.2mV</text>
<text x="83.3" y="41.1">21.24uV</text>
<text x="123.5" y="36.8">21.24uV</text>
<text x="173.7" y="36.8">35.18uV</text>
<text x="206.7" y="36.8">46.52uV</text>
<text x="70.4" y="48.3">-108.8uV</text>
<text x="106.3" y="48.3">32.80uV</text>
<text x="190.9" y="51.2">49.11uV</text>
<text x="31.6" y="59.8">0V</text>
<text x="37.4" y="55.5">-612.2mV</text>
<text x="57.4" y="69.8">0V</text>
<text x="117.7" y="71.2">18.66uV</text>
<text x="183.7" y="67">0V</text>
<text x="261.2" y="71.2">64.57uV</text>
<text x="100.5" y="75.6">0V</text>
<text x="183.7" y="74.1">34.98uV</text>
<text x="219.6" y="79.9">32.39uV</text>
<text x="106.3" y="92.8">0V</text>
<text x="189.5" y="91.4">0V</text>
<text x="226.8" y="95.7">0V</text>
<text x="60.3" y="102.8">-5.000V</text>
<text x="79" y="102.8">-5.000V</text>
<text x="153.6" y="114.3">64.57uV</text>
<text x="63.2" y="122.9">-14.12uV</text>
<text x="87.6" y="122.9">-33.19uV</text>
<text x="127.8" y="120.1">5.000V</text>
<text x="14.4" y="127.3">0V</text>
<text x="163.7" y="128.7">-46.39uV</text>
<text x="54.6" y="137.3">0V</text>
<text x="112" y="135.8">-29.71uV</text>
<text x="155" y="133">-46.39uV</text>
<text x="202.4" y="134.4">-3.390V</text>
<text x="87.6" y="143">-2.567mV</text>
<text x="35.9" y="148.8">-14</text>
<text x="39.8" y="148.8">.12uV</text>
<text x="249.8" y="145.9">0V</text>
<text x="117.7" y="150.2">-15.55uV</text>
<text x="196.7" y="151.6">2.016uV</text>
<text x="127.8" y="168.9">-5.000V</text>
</g>
<g font-size="2.6">
<text x="60.3" y="16.7">5Vdc</text>
<text x="122.9" y="41.1" transform="rotate(-90 122.9 41.1)">4</text>
<text x="111.4" y="45.3">3</text>
<text x="209" y="44" transform="rotate(-90 209 44)">4</text>
<text x="8.7" y="48.6">FREQ = 250</text>
<text x="8.7" y="52.3">VAMPL = 10mv</text>
<text x="134.1" y="51.1">1</text>
<text x="197.5" y="48.2">5</text>
<text x="220.2" y="53.9">7</text>
<text x="233.4" y="53.9">10</text>
<text x="246.3" y="49.7" transform="rotate(-90 246.3 49.7)">4</text>
<text x="8.7" y="56">VOFF = 0</text>
<text x="8.7" y="59.8">AC = 20mV</text>
<text x="111.4" y="56.8">2</text>
<text x="197.5" y="59.7">6</text>
<text x="257.5" y="59.7">8Vout</text>
<text x="122.9" y="65.2" transform="rotate(-90 122.9 65.2)">11</text>
<text x="234.9" y="65.4">9</text>
<text x="209" y="68.1" transform="rotate(-90 209 68.1)">11</text>
<text x="246.3" y="73.8" transform="rotate(-90 246.3 73.8)">11</text>
<text x="11.5" y="124.4">5Vdc</text>
<text x="170.3" y="125.7">10</text>
<text x="183.1" y="121.5" transform="rotate(-90 183.1 121.5)">4</text>
<text x="71.2" y="130.1" transform="rotate(-90 71.2 130.1)">4</text>
<text x="134.3" y="130.1" transform="rotate(-90 134.3 130.1)">4</text>
<text x="194.4" y="131.4">8</text>
<text x="58.3" y="134.3">10</text>
<text x="121.5" y="134.3">10</text>
<text x="171.7" y="137.2">9</text>
<text x="213.9" y="135.8">Dbreak</text>
<text x="82.4" y="140">8</text>
<text x="145.5" y="140">8</text>
<text x="59.8" y="145.8">9</text>
<text x="122.9" y="145.8">9</text>
<text x="183.1" y="145.5" transform="rotate(-90 183.1 145.5)">11</text>
<text x="71.2" y="154.2" transform="rotate(-90 71.2 154.2)">11</text>
<text x="134.3" y="154.2" transform="rotate(-90 134.3 154.2)">11</text>
<text x="172.3" y="186.1">Title</text>
<text x="183.7" y="188.9">Senior design project</text>
<text x="241.2" y="188.9">Alexander Volkov</text>
<text x="172.3" y="194.7">Size</text>
<text x="175.1" y="197.6">A</text>
<text x="183.7" y="194.7">Document Number</text>
<text x="183.7" y="197.6">EMG signal acquisition</text>
<text x="267" y="194.7">Rev</text>
<text x="269.8" y="197.6">1b</text>
<text x="172.3" y="203.3">Date:</text>
<text x="187.2" y="203.3">Friday, November 22, 2019</text>
<text x="229.7" y="203.3">Sheet</text>
<text x="244" y="203.3">1</text>
<text x="252.6" y="203.3">of</text>
<text x="261.2" y="203.3">1</text>
</g>
<g font-size="2.6" fill="#000080">
<text x="71.5" y="13.3">V1</text>
<text x="100.5" y="29.6">R2</text>
<text x="54.6" y="34">U1</text>
<text x="188" y="31.1">C5</text>
<text x="100.5" y="41.4">160k</text>
<text x="188" y="38.3">3.3n</text>
<text x="20.2" y="42.5">Vsin</text>
<text x="31.6" y="45.4">Rg</text>
<text x="76.1" y="42.5">C1</text>
<text x="90.5" y="42.5">C2</text>
<text x="116" y="42.5">U2A</text>
<text x="149.3" y="46.9">R5</text>
<text x="169.4" y="44">R6</text>
<text x="202.1" y="45.4">U3B</text>
<text x="31.6" y="48.3">240</text>
<text x="76.1" y="49.7">22n</text>
<text x="90.5" y="49.7">22n</text>
<text x="239.4" y="51.2">U4C</text>
<text x="60.3" y="54.1">INA128</text>
<text x="149.3" y="58.6">68k</text>
<text x="169.4" y="55.8">68k</text>
<text x="175.1" y="56.9">C6</text>
<text x="175.1" y="59.8">3.3n</text>
<text x="91.9" y="62.7">R1</text>
<text x="112" y="62.7">TL084</text>
<text x="129.2" y="64.1">R4</text>
<text x="193.8" y="65.5">TL084</text>
<text x="91.9" y="66.1">160k</text>
<text x="198.1" y="68.4">R8</text>
<text x="231.1" y="71.2">TL084</text>
<text x="129.2" y="75.9">16k</text>
<text x="198.1" y="77">24k</text>
<text x="235.4" y="74.1">R12</text>
<text x="113.7" y="79.9">R3</text>
<text x="113.7" y="83.3">51k</text>
<text x="191.2" y="79.9">R7</text>
<text x="191.2" y="83.3">51k</text>
<text x="235.4" y="82.8">1k</text>
<text x="231.4" y="85.6">R11</text>
<text x="231.4" y="89.1">1k</text>
<text x="19" y="114.3">V2</text>
<text x="80.4" y="115.7">R14</text>
<text x="100.5" y="115.7">R16</text>
<text x="132.1" y="115.7">R17</text>
<text x="176.3" y="122.9">U15C</text>
<text x="64.3" y="131.5">U5C</text>
<text x="80.4" y="127.5">100k</text>
<text x="96.5" y="131.5">D1</text>
<text x="100.5" y="127.5">100k</text>
<text x="127.5" y="131.5">U6C</text>
<text x="132.1" y="127.5">100k</text>
<text x="213.9" y="128.7">D6</text>
<text x="96.5" y="135">D1N4148</text>
<text x="237.1" y="137.3">R32</text>
<text x="246.9" y="137.3">C10</text>
<text x="30.2" y="143">C7</text>
<text x="40.2" y="141.6">R13</text>
<text x="168" y="143">TL084</text>
<text x="237.1" y="140.7">10k</text>
<text x="246.9" y="140.2">10uF</text>
<text x="30.2" y="150.2">0.01uF</text>
<text x="40.2" y="153.3">100k</text>
<text x="56" y="151.6">TL084</text>
<text x="77.6" y="156">R15</text>
<text x="96.5" y="151.6">D2</text>
<text x="96.5" y="155.1">D1N4148</text>
<text x="119.2" y="151.6">TL084</text>
<text x="77.6" y="167.7">100k</text>
</g>
<g font-size="2.6" fill="#004080">
<text x="116.3" y="47.2">+</text>
<text x="124.7" y="47.8" transform="rotate(-90 124.7 47.8)">V+</text>
<text x="125.2" y="52.9">OUT</text>
<text x="202.4" y="50">+</text>
<text x="210.8" y="50.7" transform="rotate(-90 210.8 50.7)">V+</text>
<text x="116.3" y="58.6">-</text>
<text x="124.7" y="58.9" transform="rotate(-90 124.7 58.9)">V-</text>
<text x="211.3" y="55.8">OUT</text>
<text x="239.7" y="55.8">+</text>
<text x="248.1" y="56.4" transform="rotate(-90 248.1 56.4)">V+</text>
<text x="202.4" y="61.5">-</text>
<text x="210.8" y="61.8" transform="rotate(-90 210.8 61.8)">V-</text>
<text x="248.6" y="61.5">OUT</text>
<text x="239.7" y="67.3">-</text>
<text x="248.1" y="67.5" transform="rotate(-90 248.1 67.5)">V-</text>
<text x="176.6" y="127.5">+</text>
<text x="185" y="128.2" transform="rotate(-90 185 128.2)">V+</text>
<text x="64.6" y="136.1">+</text>
<text x="73" y="136.8" transform="rotate(-90 73 136.8)">V+</text>
<text x="127.8" y="136.1">+</text>
<text x="136.2" y="136.8" transform="rotate(-90 136.2 136.8)">V+</text>
<text x="185.5" y="133.3">OUT</text>
<text x="73.5" y="141.9">OUT</text>
<text x="136.7" y="141.9">OUT</text>
<text x="176.6" y="139">-</text>
<text x="185" y="139.2" transform="rotate(-90 185 139.2)">V-</text>
<text x="64.6" y="147.6">-</text>
<text x="73" y="147.9" transform="rotate(-90 73 147.9)">V-</text>
<text x="127.8" y="147.6">-</text>
<text x="136.2" y="147.9" transform="rotate(-90 136.2 147.9)">V-</text>
</g>
<text font-size="2.6" fill="#f00" x="26.5" y="56.9">Vsin+</text>
<g font-size="2.3" fill="#00f">
<text x="40.2" y="39.5">Rg</text>
<text x="40.2" y="53.8">Rg</text>
<text x="48.9" y="53.8">+</text>
<text x="57.4" y="59.5">Ref</text>
</g>
<g font-size="2.1">
<text x="30.2" y="2.2">5</text>
<text x="84.7" y="2.2">4</text>
<text x="139.2" y="2.2">3</text>
<text x="193.8" y="2.2">2</text>
<text x="248.3" y="2.2">1</text>
<text x=".8" y="29.8">D</text>
<text x="276.3" y="29.8">D</text>
<text x=".8" y="80.1">C</text>
<text x="276.3" y="80.1">C</text>
<text x=".8" y="130.3">B</text>
<text x="276.3" y="130.3">B</text>
<text x=".8" y="180.5">A</text>
<text x="276.3" y="180.5">A</text>
<text x="30.2" y="206">5</text>
<text x="84.7" y="206">4</text>
<text x="139.2" y="206">3</text>
<text x="193.8" y="206">2</text>
<text x="248.3" y="206">1</text>
</g>
<g font-size="2.1" fill="#808080">
<text x="39.4" y="63.6">V</text>
<text x="162.8" y="141.1">V</text>
<text x="263.2" y="138.2">V</text>
</g>
</svg>
